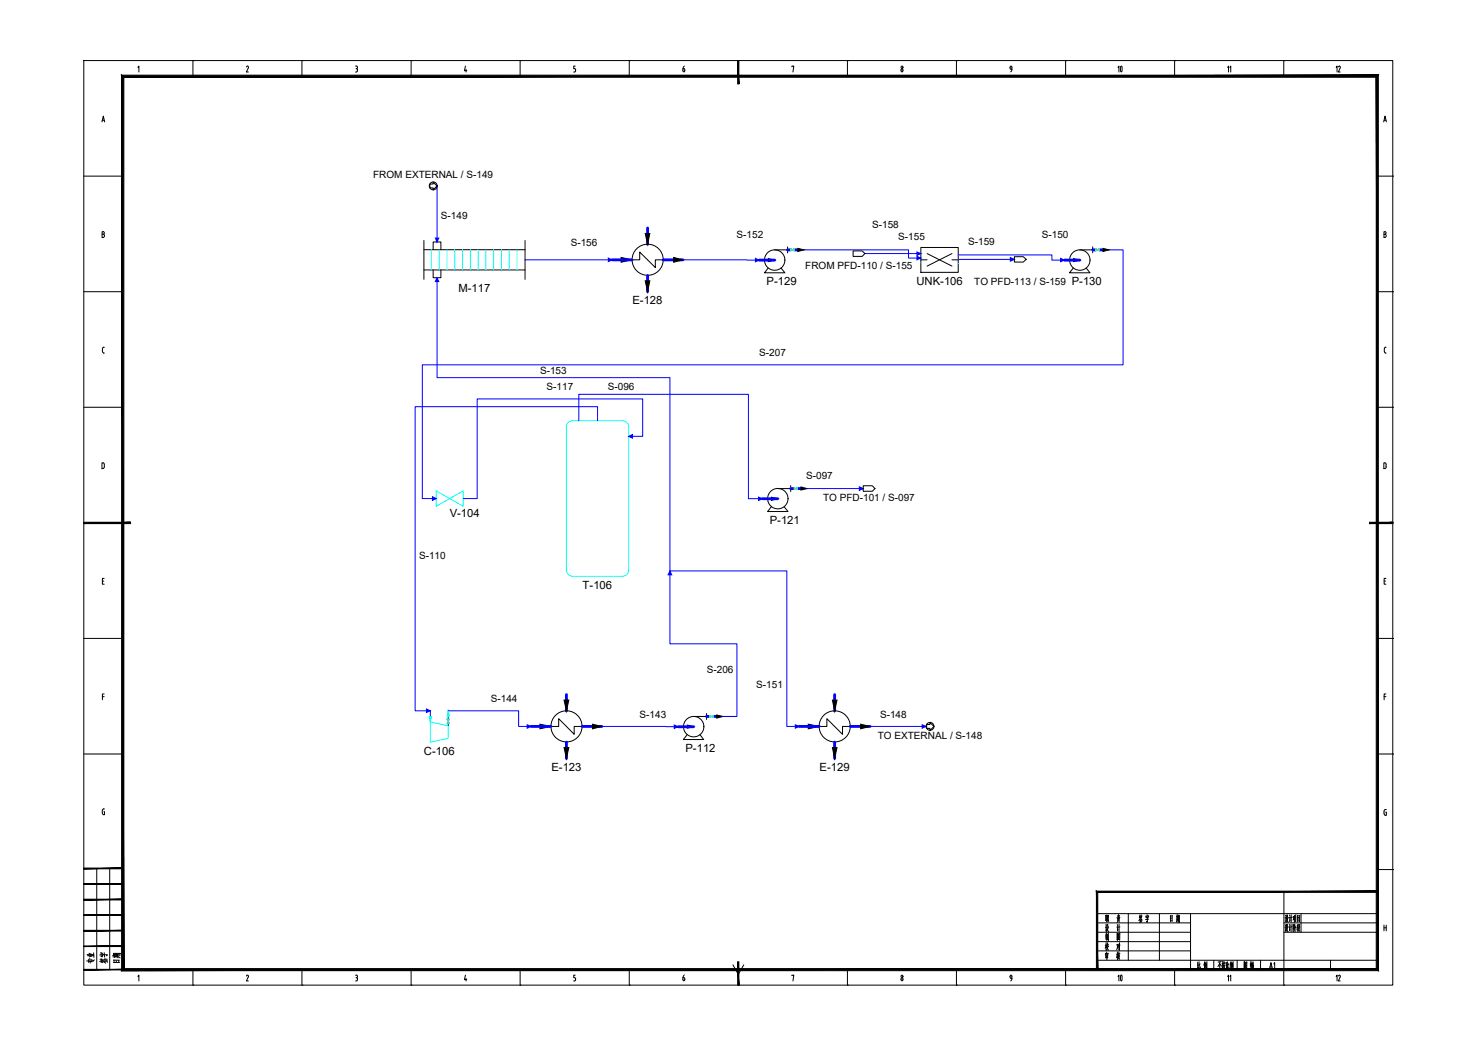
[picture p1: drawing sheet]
<svg xmlns="http://www.w3.org/2000/svg" width="420mm" height="297mm" viewBox="0 0 420 297" stroke-linecap="round" stroke-linejoin="round" font-family="sans-serif">
<g fill="none" stroke="#000" stroke-width=".28">
<path d="M23.8 17.2h372.1v262.8h-372.1zM39.2 19.2l.3-.4v1.7M54.8 17.2h.1M54.8 17.2v4.5M70.1 19l.4-.2 .1 .5M70.6 19.4l-.6 1.1h.6M85.8 17.2h.1M85.8 17.2v4.5M101.1 18.8l.5 .2v.3l-.2 .2 .2 .4M101.2 19.5h.1M101.6 19.9v.2M116.9 17.2h.1"/>
<path d="M116.9 17.2v4.5M132.3 18.8l-.3 1.3h.7M132.5 19.7v.8M147.9 17.2h.1M147.9 17.2v4.5M163.4 19.5l.2 .4M163.5 18.8h-.4v.7h.3M163.6 19.9v.2M178.9 17.2h.1M178.9 17.2v4.5M194.1 19.5h.3M194.1 19.5v.6"/>
<path d="M194.4 19.5l.3 .4M194.5 18.8l-.3 .7M194.6 19.9v.2M209.9 17.2h.1M225.1 19v-.2h.6l-.3 1.7M240.9 17.2h.1M240.9 17.2v4.5M256.1 19.9l.3-.4 .3 .4M256.1 19.9v.2M256.7 19.9v.2M271.9 17.2h.1M271.9 17.2v4.5"/>
<path d="M287.1 19.1l.3-.3 .3 .3M287.1 19.2l.2 .4 .3 .1v-.5M287.7 19.6l-.4 .8M302.9 17.2h.1M302.9 17.2v4.5M333.9 17.2h.1M333.9 17.2v4.5M364.9 17.2h.1M364.9 17.2v4.5M29 34.7l.4-1.7 .3 1.7M29.1 34.2h.5M101.6 20.1l-.1 .3-.4 .1"/>
<path d="M163.1 20.5h.3M163.6 20.1l-.2 .3M194.1 20.1l.3 .3 .3-.3M256.1 20.1l.3 .3 .3-.3M393.3 34.7l.4-1.7 .4 1.7M393.5 34.2h.5M23.8 50.1h11.1M391.5 50.1h4.4M395.9 50.1h.1M29 66.6h.4M29.4 66.6l.3 .4-.3 .5M29.4 66.6l.2-.2v-.4l-.6-.1v1.6h.4"/>
<path d="M393.4 66.6h.3M393.7 66.6l.4 .4-.4 .5M393.7 66.6l.3-.2v-.4l-.6-.1v1.6h.3M23.8 82.9h11.1M29.7 98.7l-.4 .1-.2 .3 .1 1 .5 .3M391.5 82.9h4.4M393.5 99.1v.8M393.6 99.9l.2 .4M393.8 98.7h.2M393.8 98.7l-.2 .4M395.9 82.9h.1M23.8 115.8h11.1"/>
<path d="M391.5 115.8h4.4M393.8 100.4h.2M395.9 115.8h.1M29 131.6h.5l.2 .5-.1 .8-.6 .3zM394 132.1v.6M394.1 132l-.2-.4h-.5v1.6l.5-.1 .2-.4M395.9 148.6h.1M29.1 165.2h.4M29.6 164.4h-.5v1.7h.5M393.5 165.2h.4M394 164.4h-.5v1.7h.5M23.8 181.5h11.1"/>
<path d="M29.1 198h.5M29.6 197.3h-.5v1.6M391.5 181.5h4.4M393.5 198h.5M394 197.3h-.5v1.6M395.9 181.5h.1M23.8 214.3h11.1M391.5 214.3h4.4M395.9 214.3h.1M29.1 230.4v.7M29.1 231.1l.3 .4M29.5 230.7h.2v.9h-.3"/>
<path d="M29.7 229.9l-.4 .1-.2 .4M393.4 230.6v.7M393.5 231.3l.3 .4M393.9 230.8h.2v1h-.3M394.1 230.1l-.5 .1-.1 .4M27.5 246.9v28.7M31.2 246.9v28.7M311.9 259.7h79.6M320.7 259.7v13.3M326.1 260l.1 .3M329.6 259.7v13.3M334.8 260v1.4"/>
<path d="M338.4 259.7v15.9M365 253.5v22.1M369.9 259.7v5.3M391.5 247.2h4.4M395.9 247.2h.1M39.2 277.6l.3-.4v1.6M54.8 275.6v4.4M70.1 277.4l.2-.2 .3 .2-.6 1.4h.6M85.8 275.6v4.4M101.1 277.2l.5 .2v.3l-.2 .2M101.2 277.9h.1M101.4 277.9l.2 .4"/>
<path d="M101.6 278.3v.2M101.6 278.4l-.1 .3-.4 .1M116.9 275.6v4.4M132.3 277.2l-.3 1.3h.7M132.5 278.1v.7M147.9 275.6v4.4M163.1 278.8h.3M163.4 277.9l.2 .4M163.5 277.2h-.4v.7h.3M163.6 278.3v.2M163.6 278.4l-.2 .4M178.9 275.6v4.4"/>
<path d="M194.1 277.9l.2 .8h.2l.1-.4M194.1 277.9h.3M194.4 277.9l.3 .4M194.5 277.1l-.3 .8M208.4 274.3l1.5 2.6 1.5-2.6M225.1 277.4v-.2h.6l-.3 1.6M240.9 275.6v4.4M256.1 278.3l.3-.4 .3 .4M256.1 278.3l.3 .5 .3-.4M256.7 278.3v.2M271.9 275.6v4.4M287.1 277.5l.3-.3 .3 .3"/>
<path d="M287.1 277.6l.2 .4 .3 .1v-.5M287.7 278.1l-.4 .7M302.9 275.6v4.4M311.9 273h79.6M311.9 262.3h26.5M311.9 265h26.5M311.9 267.7h26.5M311.9 270.3h26.5M324 261.5l.1 .4M324.1 260l-.2 .9M324.1 260.5v.3M324.2 260.8l.5 .7"/>
<path d="M324.2 261.5l.1 .4M324.3 260.4l-.3 .1M324.4 261.2l-.4 .1M324.5 260.1l-.7 1.6M324.5 260.5v.3M324.5 261.5l-.2 .5M324.6 262l-.7 .2M324.7 260.4l-.3 .1M325.8 260.3v.5M326.1 261v1.2l-.1-.3M326.3 260.7l-.4 .1M326.3 260.6l-.1 .5"/>
<path d="M326.5 260.3v.4M326.5 260.4l-.7 .1M326.5 261.3l-.8 .1M332.7 260.2v1.7M333.1 261l-.4 .1M333.2 260.3l-.5 .1M333.2 261.7l-.5 .1M333.2 260.2v1.7M333.9 275.6v4.4M334.6 260v1.4M334.6 261.6l-.2 .5M334.7 261.6l.1 .3"/>
<path d="M334.8 260.8h-.2M334.8 261l-.2 .1M334.9 260.4l-.5 .1M334.9 261.4l-.5 .1M335.1 260.2v1.1M335.2 261.2l-.3 1M335.2 260.7l-.1 .1M335.3 260.2v2l-.2-.2M335.3 260.3h-.2M340.5 273.5v1.7M340.8 274.9l-.4 .5M340.8 274.2l-.3 .1"/>
<path d="M340.9 273.4v1.8l.1 .1h.2v-.5M341.2 273.9l-.3 .7M342.4 273.7v1.7M342.5 273.3l-.3 1M342.5 274.4l.2 .3M342.6 274.1l.2-.1-.3 1.2M342.7 273.7l-.2 .9M342.8 273.6l-.3 .1M342.9 273.9v.9M343.1 273.3v2.1l-.2-.3M345 273v2.6M346.7 273.8v1.6"/>
<path d="M346.8 273.4l-.6 1.3M346.9 274.1l.3 .5M347.2 273.3l-.9 .2M347.6 273.2v2.2l-.2-.3M347.7 274.3l-.3 .3M347.7 273.9l-.3 .1M347.8 273.6v.5M347.9 273.2l.2 .4M348 273.9l-.2 .9 .4 .6M348.1 274.4l-.4 1M348.2 273.7l-.4 .1M348.3 273.6l-.1 .4"/>
<path d="M348.3 274.3l-.6 .2M348.6 273.5v1.7M348.9 274.2l-.3 .1M348.9 274.9l-.3 .4M349 273.4v1.7l.2 .2h.2v-.5M349.3 273.9l-.3 .6M349.9 273.7v1.7M350 273.3l-.3 1M350 274.3l.1 .3M350 274.1l.3-.1-.3 1.2M350.1 273.7l-.2 .9M350.3 273.6l-.3 .1"/>
<path d="M350.4 273.8v1M350.5 273.3v2.1l-.1-.3M351.7 273v2.6M353.7 275.3v-1.9v2M353.7 275.2l.7 .1M354 274.1l.4 .5M354 274.8l.1 .3M354 274.6l.1 .2M354.1 273.7l-.3 .6M354.2 273.9h-.2M354.3 273.8l-.6 .9M354.4 273.4v2"/>
<path d="M354.4 273.5l-.7 .1M355.5 273.8v.9M355.6 273.2v2.2M355.8 273.8l-.1 .8M355.8 273.9l-.3 .1M355.8 274.4v1M355.9 273.7v.6M356.1 274.5v.8M356.3 274.9h-.4M356.3 275.3l-.5 .1M356.3 273.8h-.4M356.3 273.7l-.1 .5"/>
<path d="M356.3 274.2h-.4M356.3 274.4l-.5 .1M356.3 273.5h-.5M356.3 274.3v1.1M364.9 275.6v4.4M365 262.3h26.5M365 265h26.5M365.4 262.8l.1 .4M365.4 260.2l.2 .3M365.5 263.4v1M365.5 263.5l-.3 .1M365.5 260.8l-.2 .1"/>
<path d="M365.5 260.8v1M365.6 264.1l-.2 .6M365.7 263.9l.3 .9h.2M365.7 261.5l-.3 .5M365.7 261.3l.6 .8M365.7 263.2l-.1 .6M365.7 262.7v.5M365.8 260.1l-.1 1M366 262.7v.7l.2 .1M366 262.8l-.3 .1M366 260.1v.6l.3 .1M366 260.2h-.2"/>
<path d="M366 263.7l-.3 .1M366 263.6l-.5 1.2M366.1 261l-.5 1.2M366.1 261.1h-.4M366.4 260.8h.3l-.1 1.1M366.5 262.7l.2 .4M366.6 260.1l.1 .4M366.6 263.4l-.2 .1M366.6 263.4v1.1M366.7 264.1l-.1 .5M366.8 261.5l-.2 .4M367 262.7v2.1"/>
<path d="M367.1 260v2.2M367.3 263.4l-.5 .2M367.4 260.8l-.6 .1M367.6 262.7v2M367.7 260.5v.9M367.7 262.9h-.1M367.8 262.8l-.1 1.3v-.2M367.9 260.5h-.3M367.9 261.2l-.3 .3M368 263.6l-.3 1.2M368 260.5v1.1M368 262.9l.5 .8"/>
<path d="M368.1 262.7l-.3 1M368.2 263.5v1.3M368.2 260.8l-.3 1.4M368.2 260.2l-.1 .4M368.2 261.6l.2 .5M368.4 260.6h-.4M368.4 260.5v1.1M368.5 260.1l-.6 .1M368.8 262.9v1.8M368.9 260.1v1.9M369 263.6l-.2 .1M369 263.3h-.2"/>
<path d="M369 263.9l-.4 .2M369 262.7l-.2 .3M369.1 263.9l.4 .8M369.2 262.7l-.1 1M369.3 261.2l-.4 .1M369.3 260.8h-.4M369.4 263.4l.1 .1M369.4 262.9h-.2M369.4 262.8v.6M369.4 263.7l-.3 .1M369.4 263.7l-.4 1.1M369.4 261.7l-.5 .1"/>
<path d="M369.5 260.3l-.6 .1M369.5 260.2l-.1 1.8M378.2 273v2.6M393.4 263v1.6M393.4 263.7h.7M394.1 263v1.6M54.8 280h.1M85.8 280h.1M116.9 280h.1M147.9 280h.1M178.9 280h.1M209.9 280h.1"/>
<path d="M240.9 280h.1M271.9 280h.1M302.9 280h.1M333.9 280h.1M364.9 280h.1"/>
<circle cx="256.4" cy="19.1" r=".32"/>
<circle cx="256.4" cy="277.5" r=".32"/>
</g>
<g fill="#000" stroke="#000" stroke-width=".28">
<path d="M209.7 17.2l.3 6.7v-6.7zM209.7 17.2l.3 6.7h-.3z"/>
<path d="M34.6 21.4l.6 253.9v-253.3zM34.6 21.4l.6 253.9-.6 .6zM34.6 275.9l356.6-.6h-356zM34.6 275.9l356.6-.6 .6 .6zM391.2 22v253.3l.6 .6zM391.2 22l.6-.6v254.5zM35.2 22h356l.6-.6zM34.6 21.4h357.2l-356.6 .6z"/>
<path d="M23.8 148.4v.4l13.3-.4zM23.8 148.8l13.3-.4v.4z"/>
<path d="M389.3 148.8h6.6v-.4zM389.3 148.4h6.6l-6.6 .4z"/>
<path d="M23.8 255.8h11.1v-.2zM23.8 255.6h11.1l-11.1 .2z"/>
<path d="M23.8 251.4h11.1v-.2zM23.8 251.2h11.1l-11.1 .2z"/>
<path d="M23.8 247h11.1v-.3zM23.8 246.7h11.1l-11.1 .3z"/>
<path d="M312.1 253.6h79.4v-.3zM311.7 253.3h79.8l-79.4 .3zM311.7 253.3l.4 22.3v-22zM311.7 253.3l.4 22.3h-.4z"/>
<path d="M23.8 275.7h11.1v-.2zM23.8 275.5h11.1l-11.1 .2z"/>
<path d="M23.8 269.1h11.1v-.2zM23.8 268.9h11.1l-11.1 .2z"/>
<path d="M23.8 264.7h11.1v-.3zM23.8 264.4h11.1l-11.1 .3z"/>
<path d="M23.8 260.2h11.1v-.2zM23.8 260h11.1l-11.1 .2z"/>
<path d="M209.7 273.4v6.6h.3zM209.7 273.4h.3v6.6z"/>
</g>
<!-- layer: EQUIPMENT -->
<g fill="none" stroke="#0ff" stroke-width=".28">
<path d="M261.8 72.1h.1M261.8 73.3h.1M261.8 74.7h.1M272.4 72.5h.1M272.4 73.7h.1M272.4 75h.1M124 139.5l7.7 4.4v-4.4l-7.7 4.4zM161 121.3a1.76 1.76 0 0 1 1.8-1.7h14.2a1.76 1.76 0 0 1 1.7 1.7M161 121.4v40.7M178.7 121.4v40.7M161 162.1a1.76 1.76 0 0 0 1.8 1.7h14.2a1.76 1.76 0 0 0 1.7-1.7M122.3 205.2l5.1 1.1v3.6l-5.1 1.1z"/>
<path d="M122.3 203.7v1.5"/>
</g>
<path d="M122.3 202v1.7M127.4 202v2.4M127.4 205.6v.7" fill="none" stroke="#00f" stroke-width=".28"/>
<path d="M127.1 204.4h.6l-.6 1.2h.6z" fill="none" stroke="#0f0" stroke-width=".28"/>
<g fill="#0ff" stroke="#0ff" stroke-width=".28">
<path d="M122 203.7h.7l-.4 1.5z"/>
<path d="M127.4 202l.3 1.6h-.6z"/>
</g>
<g fill="none" stroke="#00f" stroke-width=".8">
<path d="M174 73.9h5.6M184.1 64.8v4.7M184.1 78.3v4.6M188.5 73.9h5.6M215.8 73.9h4.4M223.9 71h.9M225.8 71h1M302.6 73.9h4.3M310.6 71h.9M312.5 71h1M224.8 138.9h.9M226.7 138.9h1"/>
<path d="M216.7 141.8h4.4M161 197.4v4.7M237.3 197.4v4.7M150.9 206.5h5.7M161 210.9v4.7M165.5 206.5h5.6M192.8 206.6h4.4M200.9 203.7h.8M202.8 203.7h.9M227.2 206.5h5.7M237.3 210.9v4.7M241.7 206.5h5.6"/>
</g>
<g fill="#000" stroke="#000" stroke-width=".28">
<path d="M176.6 73.2l3 .7-3 .6zM183.4 66.4h1.3l-.6 3.1zM191.5 73.2l2.6 .7-2.6 .6zM218.4 73.5l1.8 .4-1.8 .5zM226.8 70.6l1.8 .4-1.8 .5zM305.2 73.5l1.7 .4-1.7 .5zM313.5 70.6l1.8 .4-1.8 .5zM183.4 79.8h1.3l-.6 3.1zM227.7 138.4l1.7 .5-1.7 .4zM219.3 141.3l1.8 .5-1.8 .4zM153.5 205.9l3.1 .6-3.1 .7zM160.3 199h1.4l-.7 3.1z"/>
<path d="M160.3 212.5h1.4l-.7 3.1zM168.4 205.9l2.7 .6-2.7 .7zM195.4 206.1l1.8 .5-1.8 .4zM203.7 203.2l1.8 .5-1.8 .4zM229.8 205.9l3.1 .6-3.1 .7zM236.6 199h1.3l-.6 3.1zM236.6 212.5h1.3l-.6 3.1zM244.7 205.9l2.6 .6-2.6 .7z"/>
</g>
<g fill="none" stroke="#000" stroke-width=".28">
<path d="M120.5 76.7h28.8M120.5 68.4v11M120.5 71h28.8M123.1 71v-2.2h2.2v2.2M123.1 76.7v2.2h2.2v-2.2M149.3 68.4v11M179.6 73.9h2.2v-2.2l4.5 4.4v-2.2h2.2M218.4 76.2l-1.1 1.3h5.8l-1.1-1.3M220.2 71h3.7M223.9 70.2v1.7M305.1 76.2l-1.1 1.3h5.9l-1.1-1.3M306.9 71h3.7"/>
<path d="M310.6 70.2v1.7M221.1 138.9h3.7M224.8 138v1.7M219.3 144l-1.1 1.4h5.8l-1.1-1.4M156.6 206.5h2.2v-2.2l4.4 4.4v-2.2h2.3M195.4 208.8l-1.1 1.4h5.8l-1.1-1.4M197.2 203.7h3.7M200.9 202.8v1.7M232.9 206.5h2.2v-2.2l4.4 4.4v-2.2h2.2"/>
<circle cx="184.1" cy="73.8" r="4.4"/>
<circle cx="220.2" cy="73.9" r="2.9"/>
<circle cx="307" cy="73.9" r="2.9"/>
<circle cx="221.1" cy="141.7" r="2.9"/>
<circle cx="161" cy="206.5" r="4.4"/>
<circle cx="197.2" cy="206.6" r="2.9"/>
<circle cx="237.3" cy="206.5" r="4.4"/>
</g>
<path d="M224.8 70.7v.6l1-.6v.6zM225.3 71h.1M311.5 70.7v.6l1-.6v.6zM312 71h.1M225.7 138.6v.6l1-.6v.6zM226.2 138.9h.1M201.7 203.4v.5l1.1-.5v.5zM202.2 203.7h.1" fill="none" stroke="#0f0" stroke-width=".28"/>
<path d="M122.6 71v5.7M124.9 71v5.7M127.1 71v5.7M129.3 71v5.7M131.5 71v5.7M133.7 71v5.7M135.9 71v5.7M138.1 71v5.7M140.3 71v5.7M142.6 71v5.7M144.8 71v5.7M147 71v5.7" fill="none" stroke="#0ff" stroke-width=".28"/>
<!-- layer: equipment_outline -->
<path d="M261.8 70.3h10.6v7.1h-10.6z" fill="none" stroke="#000" stroke-width=".28"/>
<!-- layer: internal_symbol -->
<path d="M263.6 72.1l7 3.5M270.6 72.1l-7 3.5" fill="none" stroke="#000" stroke-width=".28"/>
<!-- layer: process_line -->
<path d="M261.8 73.9h1.8M270.6 73.9h1.8" fill="none" stroke="#000" stroke-width=".28"/>
<!-- layer: STREAM -->
<g fill="none" stroke="#00f" stroke-width=".28">
<path d="M124.2 52.9v15.9M124.2 78.9v28.4h66.2v55M149.3 73.9h24.7M194.1 73.9h21.7M228.6 71h29.7v2.3h3.5M245.9 72.1h15.9M272.4 72.5h26.6v1.4h3.6M272.4 73.7h16M315.3 71h4v32.7h-199.3v38h4M164.5 119.6v-7.5h48.3v29.7h3.9M169.9 119.6v-4h-51.9v86.4h4.3M178.7 124h4v-10.6h-47v28.3h-4"/>
<path d="M229.4 138.9h16M190.4 162.3h33.3v44.2h3.5M190.4 162.3v20.7h19.1v20.7h-4M127.4 202h20v4.5h3.5M171.1 206.5l21.7 .1M247.3 206.5h16"/>
</g>
<!-- layer: STREAM_ARROW -->
<g fill="#00f" stroke="#00f" stroke-width=".28">
<path d="M215.6 141.3l1.1 .5-1.1 .5z"/>
<path d="M244.3 138.4l1.1 .5-1.1 .5z"/>
<path d="M121.2 201.5l1.1 .5-1.1 .5z"/>
<path d="M178.7 124l1.1-.5v1z"/>
<path d="M191.7 206.1l1.1 .5-1.1 .5z"/>
<path d="M149.8 206l1.1 .5-1.1 .5z"/>
<path d="M262.2 206l1.1 .5-1.1 .5z"/>
<path d="M123.8 67.7h.9l-.5 1.1z"/>
<path d="M301.5 73.4l1.1 .5-1.1 .5z"/>
<path d="M226.1 206l1.1 .5-1.1 .5z"/>
<path d="M214.7 73.4l1.1 .5-1.1 .5z"/>
<path d="M124.2 78.9l.5 1.1h-.9z"/>
<path d="M260.7 71.6l1.1 .5-1.1 .5z"/>
<path d="M172.9 73.3l1.1 .6-1.1 .5z"/>
<path d="M260.7 72.9l1.1 .4-1.1 .6z"/>
<path d="M287.2 73.2l1.2 .5-1.2 .5z"/>
<path d="M190.4 162.3l.6 1.1h-1.1z"/>
<path d="M122.9 141.2l1.1 .5-1.1 .5z"/>
</g>
<!-- layer: CONNECTOR -->
<g fill="none" stroke="#000" stroke-width=".28">
<path d="M122.2 52.3h.9v-.5l1.1 1.1-1.1 1.1v-.6h-.9zM242.5 71.3h2.6l.8 .8-.8 .8h-2.6zM288.4 73h2.5l.8 .7-.8 .8h-2.5zM245.4 138.1h2.6l.7 .8-.7 .7h-2.6zM263.4 205.9h1v-.5l1.1 1.1-1.1 1.1v-.6h-1z"/>
<circle cx="123.2" cy="52.8" r="1.12"/>
<circle cx="264.4" cy="206.5" r="1.12"/>
</g>
<text font-size="6.6" x="315.7" y="280.8">10</text>
<text font-size="6.2" x="315.7" y="22.2">10</text>
<g font-size="5.7">
<text x="27.9" y="274.8" transform="rotate(-90 27.9 274.8)">专业</text>
<text x="30.7" y="274.8">日期</text>
</g>
<g font-size="5.3">
<text x="312.9" y="266">设 计</text>
<text x="31.4" y="275.2" transform="rotate(-90 31.4 275.2)">签字</text>
<text x="312.9" y="271.3">校 对</text>
</g>
<g font-size="4.4">
<text x="382.1" y="21.9" transform="rotate(-90 382.1 21.9)">12</text>
<text x="363.4" y="276.6" transform="rotate(-90 363.4 276.6)">A1</text>
<text x="382.1" y="280.1" transform="rotate(-90 382.1 280.1)">12</text>
</g>
<g font-size="3.5">
<text x="350.7" y="21.9" transform="rotate(-90 350.7 21.9)">11</text>
<text x="350.7" y="280.1" transform="rotate(-90 350.7 280.1)">11</text>
</g>
<g font-size="3.2">
<text x="130.3" y="82.9">M-117</text>
<text x="217.9" y="81.1">P-129</text>
<text x="260.5" y="80.9">UNK-106</text>
<text x="179.8" y="86.5">E-128</text>
<text x="127.8" y="147.1">V-104</text>
<text x="218.8" y="149">P-121</text>
<text x="165.6" y="167.4">T-106</text>
<text x="120.5" y="214.5">C-106</text>
<text x="194.8" y="213.7">P-112</text>
<text x="156.7" y="219.1">E-123</text>
<text x="233" y="219.1">E-129</text>
</g>
<g font-size="2.8">
<text x="106.1" y="50.6">FROM EXTERNAL / S-149</text>
<text x="125.3" y="62.1">S-149</text>
<text x="247.9" y="64.8">S-158</text>
<text x="162.2" y="69.9">S-156</text>
<text x="209.4" y="67.7">S-152</text>
<text x="255.3" y="68.1">S-155</text>
<text x="275.2" y="69.8">S-159</text>
<text x="296.1" y="67.7">S-150</text>
<text x="228.9" y="76.4">FROM PFD-110 / S-155</text>
<text x="277" y="81.1">TO PFD-113 / S-159 P-130</text>
<text x="215.8" y="101.1">S-207</text>
<text x="153.5" y="106.2">S-153</text>
<text x="155.4" y="110.7">S-117</text>
<text x="172.8" y="111">S-096</text>
<text x="229.2" y="136.2">S-097</text>
<text x="234" y="142.4">TO PFD-101 / S-097</text>
<text x="119.1" y="158.8">S-110</text>
<text x="200.9" y="191.2">S-206</text>
<text x="215" y="195.4">S-151</text>
<text x="139.5" y="199.6">S-144</text>
<text x="181.8" y="204.1">S-143</text>
<text x="250.2" y="204.1">S-148</text>
<text x="249.5" y="210">TO EXTERNAL / S-148</text>
</g>
</svg>
